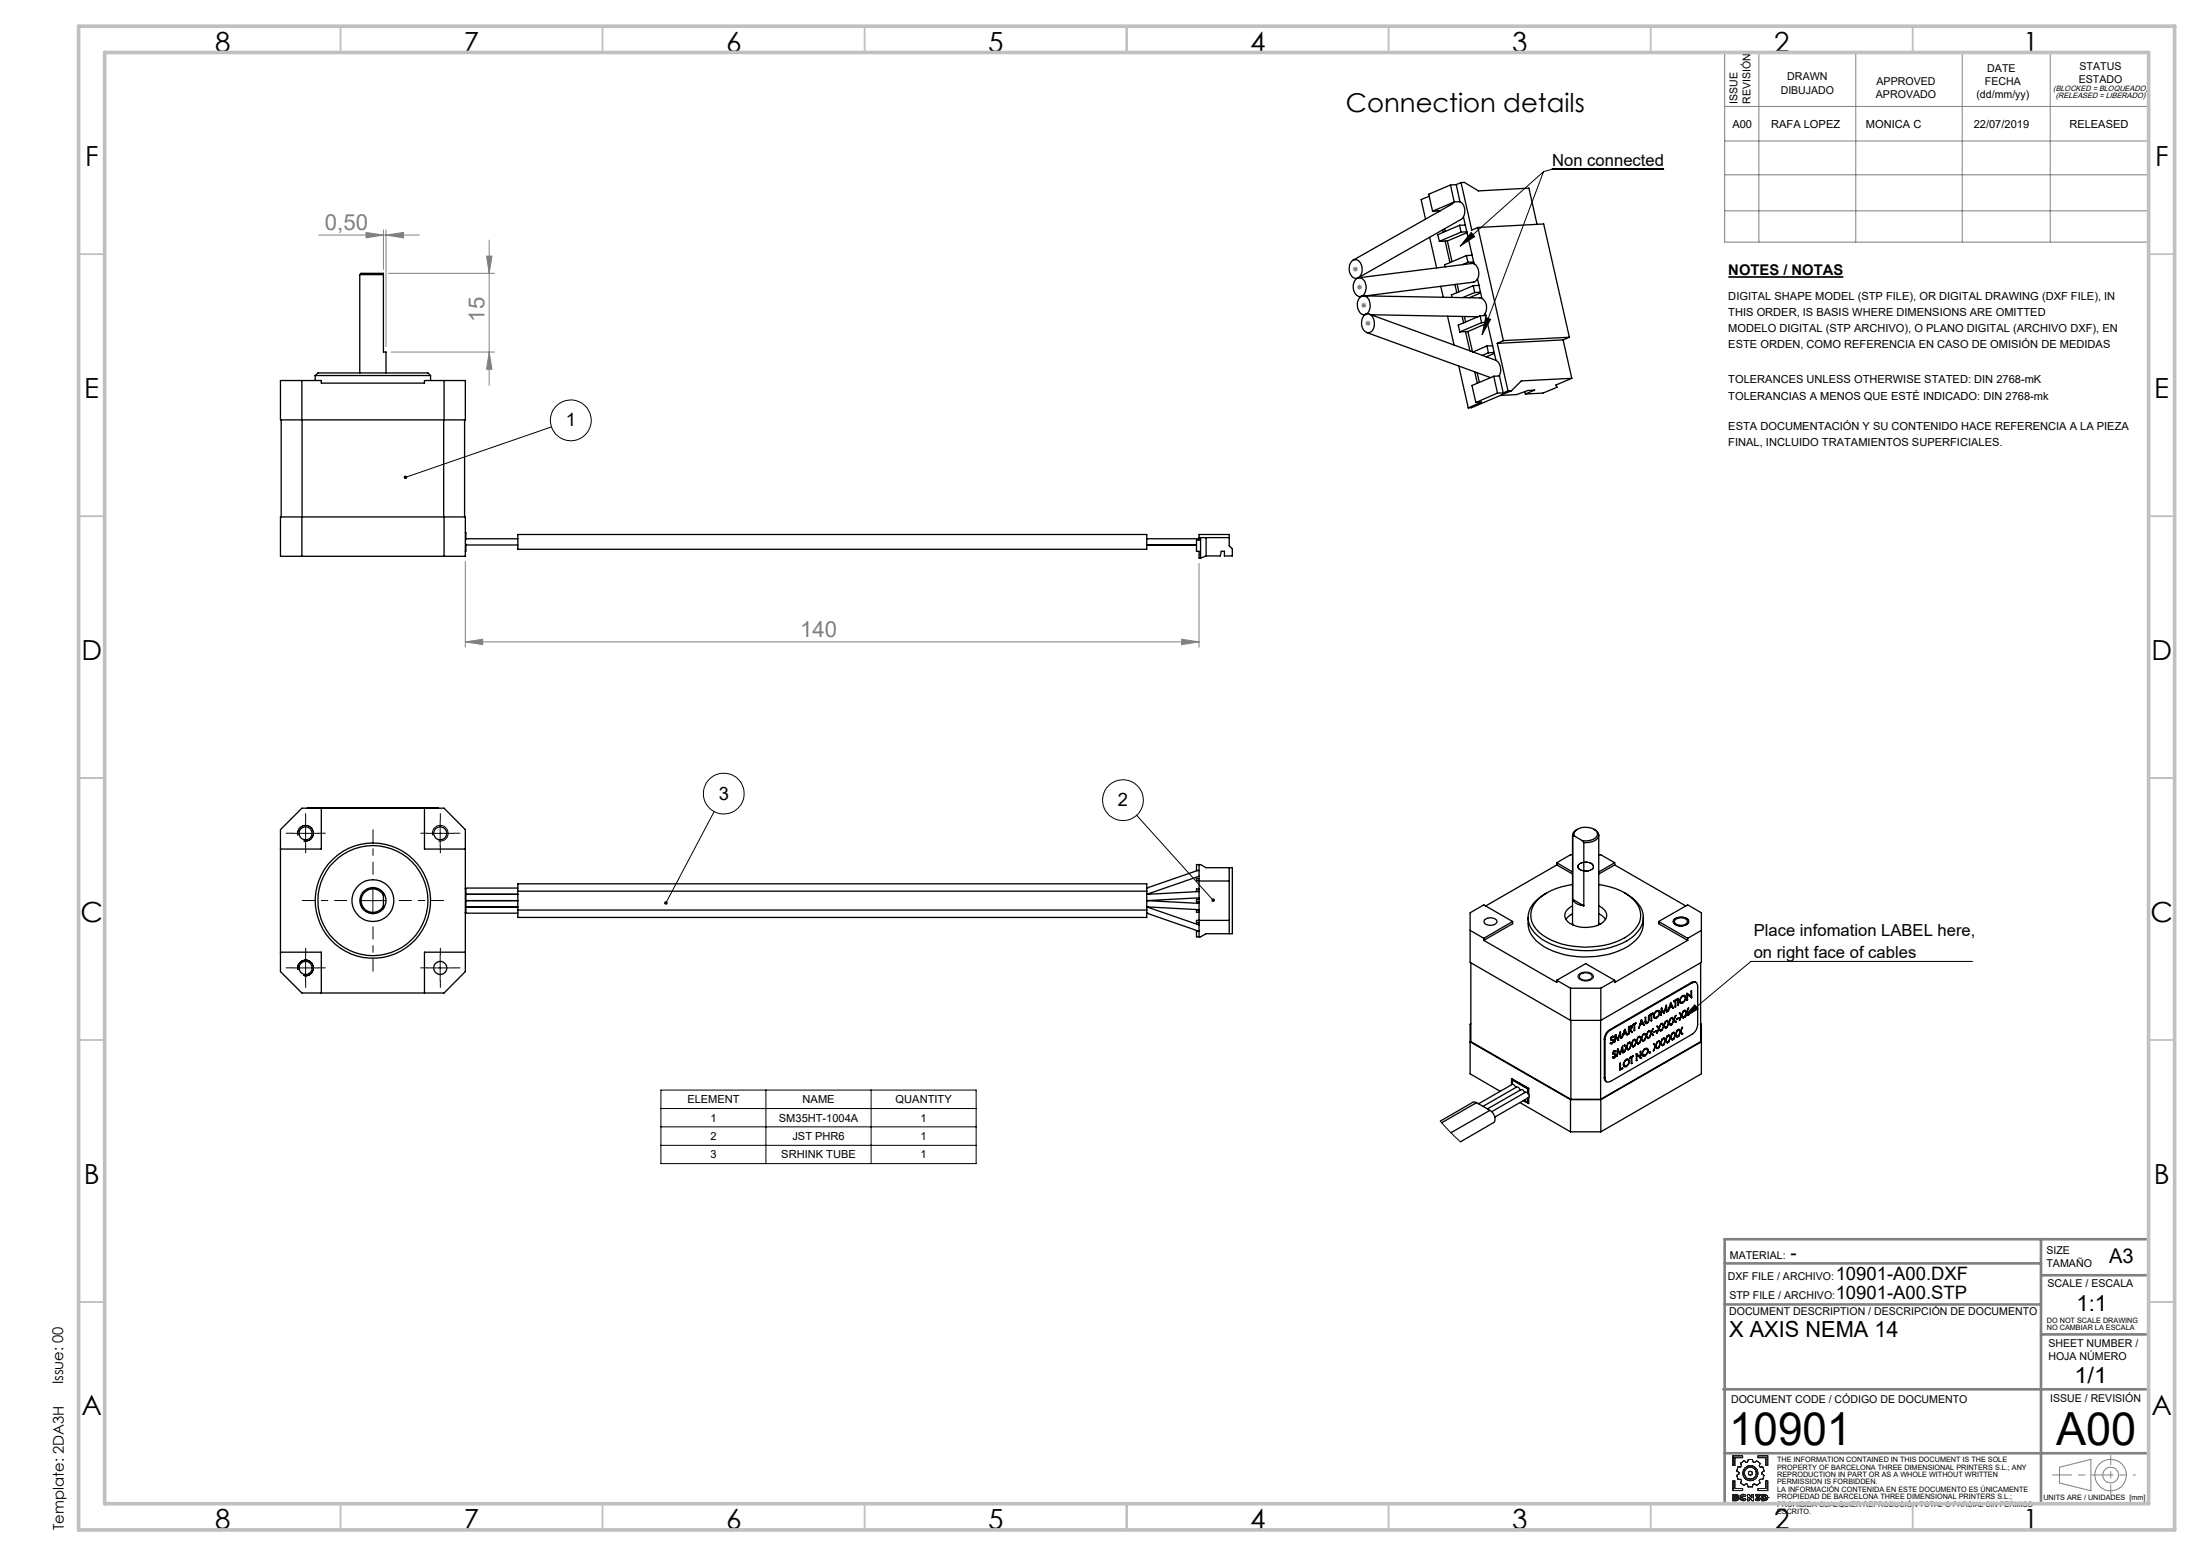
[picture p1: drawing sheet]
<svg xmlns="http://www.w3.org/2000/svg" width="420mm" height="297mm" viewBox="0 0 420 297" stroke-linecap="round" stroke-linejoin="round" font-family="sans-serif">
<path d="M329.8 52.9h22" fill="none" stroke="#000" stroke-width=".32"/>
<g fill="none" stroke="#191924" stroke-width=".19">
<path d="M330.7 277.9h1.8v.3h-1.5v1.5h-.3zM332.1 279.3l.7-.5 .4 .3 .3-.1 .1-.4h.8l.1 .4 .3 .1 .4-.3 .7 .5-.2 .5 .2 .2h.5l.2 .8-.4 .3v.2l.4 .3-.2 .8h-.5l-.2 .2 .1 .5-.6 .4-.4-.3-.3 .1-.1 .5h-.8l-.2-.5-.2-.1-.4 .3-.7-.4 .2-.5-.2-.2h-.5l-.2-.8 .4-.3v-.2l-.4-.3 .2-.8h.5l.2-.2zM335.5 277.9h1.8v1.8h-.3v-1.5h-1.5zM330.7 282.7h.3v1.4h1.5v.4h-1.8zM331 285.5l.4 .1-.4 .1zM331 286l.4 .1-.4 .1zM331.3 285.3l.3 .1 .1 .1M331.3 285.3h.2l.2 .2M331.3 285.3h-.6v1.2l.9-.1 .2-.3M331.4 285.6h.1M331.4 286.1h.1M331.7 285.5l-.2 .3 .3 .3"/>
<path d="M331.7 285.5h.1M331.8 286.1h.1M332 285.9l.2 .3 .4 .3 .6-.3M332 285.9l.1 .3 .2 .2a.69 .69 0 0 0 .9-.2M332 285.9h.1M332.4 285.9l.1 .2 .2 .1 .2-.2M332.4 285.9l.1 .2 .4-.1M332.4 285.9h.1M332.9 285.7l-.2-.2-.3 .1v.3M332.9 285.7l-.4-.1-.1 .3M332.9 286l.3 .2M333.2 285.5l-.5-.3-.5 .2-.2 .5"/>
<path d="M333.2 285.5a.67 .67 0 0 0-1.1 0l-.1 .4M333.2 285.5l-.3 .2M333.5 285.3h.3l.5 .6v-.6h.3v1.2h-.3l-.5-.7v.7h-.3zM335.1 286l.3 .2 .2-.1-.2 .1zM335.1 286l-.2 .2M335.5 284.1h1.5v-1.4h.3v1.8h-1.8zM335.6 286.1l-.4-.2v-.2l.3-.2h-.5v-.2h.8v.2l-.2 .2 .3 .4M335.6 286.1h.1M335.9 286.1l-.2 .3-.3 .1-.5-.3M335.9 286.1l-.2 .3-.4 .1-.4-.3M335.9 286.1h.1M336.2 285.3h.5l.5 .2 .2 .4-.3 .4-.9 .2z"/>
<path d="M336.6 285.5l.3 .1v.5h-.3zM337 285.9h.1M337.4 285.9h.1"/>
<circle cx="334" cy="281.2" r=".39"/>
<circle cx="334" cy="281.2" r="1.45"/>
<circle cx="334" cy="281.2" r="1.14"/>
</g>
<g fill="none" stroke="#808080" stroke-width=".19">
<path d="M329.1 10h80.9v36.2h-80.9zM335.6 10v36.2M354.1 10v36.2M374.4 10v36.2M391.2 10v36.2M329.1 20.3h80.9M329.1 26.9h80.9M329.1 33.4h80.9M60.8 44.9h19.2M69.8 44.4l3.4 .5-3.4 .5zM73.2 43.9v7.5M73.7 44.9l3.3-.5v1z"/>
<path d="M73.7 43.9v22.3M74.2 52.2h20.2M92.9 48.9h1l-.6 3.3zM93.3 45.8v27.8M258.1 51.4h1.1M258.3 51l.7 .7M258.6 50.9v1M258.9 54.8h1M259 51l-.7 .7M259.1 54.5l.7 .7M259.4 54.3v1M259.8 58.3h.9"/>
<path d="M259.8 54.5l-.7 .7M259.9 57.9l.7 .7M260.2 57.8v1M260.6 57.9l-.7 .7M329.1 40.2h80.9M74.6 67.2h19.8M93.3 67.2l.6 3.3h-1zM260.5 61.7h1M260.7 61.3l.7 .8M261.1 61.2v1M261.4 61.3l-.7 .8M88.8 107.2v16.3"/>
<path d="M228.8 107.5v16M88.8 122.5l3.3-.5v1zM88.8 122.5h140M225.5 122l3.3 .5-3.3 .5zM393 280.1l6-1.6v6l-6-1.4z"/>
<circle cx="402.7" cy="281.6" r="3"/>
<circle cx="402.8" cy="281.5" r="1.49"/>
</g>
<g fill="none" stroke="#000" stroke-width=".19">
<path d="M294.5 32.8l-15.9 14.2M294.5 32.8l-11.7 31.1M317.5 32.3h-21.3l-1.7 .5M280.7 44.4l.7 .8-2.8 1.8zM283.5 60.6l.9 .4-1.6 2.9zM105.2 81.5l-27.8 9.6M55.8 159.1h5M56.9 159.5a1.5 1.5 0 0 1 1.3-1.9 1.5 1.5 0 0 1 1.6 1.6 1.5 1.5 0 0 1-1.9 1.3M58.3 156.6v5M81.5 159.1h5M82.5 159.5a1.51 1.51 0 0 1 1.4-1.9 1.51 1.51 0 0 1 1.6 1.6 1.51 1.51 0 0 1-1.9 1.3M84 156.6v5"/>
<path d="M136.3 154.9l-9.2 17.5M216.9 155.6l14.6 16.2M68.7 171.9h5M71.2 169.4v5M301.2 165.1a2.19 2.19 0 0 1 2.7-.1l.2 .3a1.03 1.03 0 0 1-1.2 1 2.02 2.02 0 0 1-1.7-.6zM319.4 175.5a1.99 1.99 0 0 1 2.9 .3 1.55 1.55 0 0 1-2.3 .9l-.7-.5v-.3zM55.8 184.7h5M56.9 185.1a1.49 1.49 0 0 1 1.3-1.8 1.49 1.49 0 0 1 1.6 1.6 1.49 1.49 0 0 1-1.9 1.3M58.3 182.2v5.1M81.5 184.7h5M84 182.2v5.1M301.2 186.1a1.94 1.94 0 0 1 2.9 .2 1.23 1.23 0 0 1-1.7 1 1.02 1.02 0 0 1-1.2-1.2z"/>
<path d="M323.4 191.8l.6 .8-2.8 1.7zM376.4 183.5h-42.3l-12.9 10.8M126.1 208.1h60.2v14h-60.2zM126.1 211.6h60.2M126.1 215.1h60.2M126.1 218.6h60.2M146.2 208.1v14M166.2 208.1v14"/>
<circle cx="108.9" cy="80.2" r="3.9"/>
<circle cx="138.1" cy="151.5" r="3.9"/>
<circle cx="214.3" cy="152.7" r="3.9"/>
</g>
<path d="M391.7 281.5h11.1" fill="none" stroke="#808080" stroke-width=".19" stroke-dasharray="15.2 1.3 1.3 1.3" stroke-dashoffset="11.6"/>
<path d="M402.8 281.5h4.7" fill="none" stroke="#808080" stroke-width=".19" stroke-dasharray="15.2 1.3 1.3 1.3" stroke-dashoffset="14.8"/>
<path d="M402.8 277.8v7.4" fill="none" stroke="#808080" stroke-width=".19" stroke-dasharray="15.2 1.3 1.3 1.3" stroke-dashoffset="13.4"/>
<path d="M329.1 236.5h80.9v50.5h-80.9zM389.5 236.5v50.5M329.1 249h60.4M329.1 241.2h60.4M389.5 243.4h20.5M389.5 254.7h20.5M328.9 265.2h81.1M329.1 277.4h80.9" fill="none" stroke="#808080" stroke-width=".5"/>
<g fill="none" stroke="#c0c0c0" stroke-width=".35">
<path d="M65 5v5M115 5v5M165 5v5M215 5v5M265 5v5M315 5v5M365 5v5M15 48.5h5M410 48.5h5M15 98.5h5M410 98.5h5M15 148.5h5"/>
<path d="M410 148.5h5M15 198.5h5M410 198.5h5M15 248.5h5M410 248.5h5M65 287v5M115 287v5M165 287v5M215 287v5M265 287v5M315 287v5M365 287v5"/>
</g>
<path d="M15 5h400v287h-400zM20 10h390v277h-390z" fill="none" stroke="#c0c0c0" stroke-width=".7"/>
<g fill="none" stroke="#000" stroke-width=".19" stroke-dasharray="15.2 1.3 1.3 1.3">
<path d="M55.8 159h-1.2M58.3 156.5v-1.2M60.8 159h1.3M81.5 159h-1.2M84 156.5v-1.2M86.5 159h1.3M58.3 161.5v1.3M84 161.5v1.3M55.8 184.7h-1.2M58.3 182.2v-1.2M58.3 187.2v1.3M60.8 184.7h1.3"/>
<path d="M81.5 184.7h-1.2M84 182.2v-1.2M84 187.2v1.3M86.5 184.7h1.3"/>
</g>
<path d="M66.2 171.9h-8.5M71.2 166.9v-8.5M71.2 176.9v8.5M76.2 171.9h8.5" fill="none" stroke="#000" stroke-width=".19" stroke-dasharray="15.2 1.3 1.3 1.3" stroke-dashoffset="12.9"/>
<g fill="#808080">
<path d="M88.8 122.5l3.3-.5v1zM225.5 122l3.3 .5-3.3 .5zM69.8 44.4l3.4 .5-3.4 .5zM73.7 44.9l3.3-.5v1z"/>
<path d="M92.9 48.9h1l-.6 3.3zM93.3 67.2l.6 3.3h-1z"/>
</g>
<g fill="#000">
<path d="M323.4 191.8l.6 .8-2.8 1.7z"/>
<path d="M283.5 60.6l.9 .4-1.6 2.9zM280.7 44.4l.7 .8-2.8 1.8z"/>
<path d="M231.2 171.7a.34 .34 0 0 0 .1 .4 .34 .34 0 0 0 .4 0l-.2-.3 .2 .3a.35 .35 0 0 0 0-.6 .35 .35 0 0 0-.5 .2zM126.9 172.1a.33 .33 0 0 0 0 .5l.2-.2-.2 .2a.35 .35 0 0 0 .5-.3 .35 .35 0 0 0-.5-.2zM77.2 90.8l-.2 .4 .4-.1-.4 .1a.34 .34 0 0 0 .5 .2 .34 .34 0 0 0 .2-.5 .34 .34 0 0 0-.5-.1z"/>
</g>
<g fill="none" stroke="#000" stroke-width=".25">
<path d="M272.7 37.5l-1.5 .6 .8 3.7M276.8 35.3l-4.2 1.8 .8 3.2M276.8 35.3l.7 3.3M277.3 38.8l-19.1 10.9M277.5 38.6l-4.1 1.7M277.9 35.2l.7 3.3M277.9 35.2l-1.1 .1M278.6 38.5a2.19 2.19 0 0 1 .2 3.4l-19.6 11.1M278.6 38.5h.1M278.6 38.5l-1.1 .1M278.8 34.9l-.9 .3M278.8 34.9l2 9 1.2-.5"/>
<path d="M278.8 34.9l.6-.1 2.7 1.6 9.6-.5 1.6 6.9M68.7 52.4l.2-.2h4.3v15h.5v4M68.7 52.4h4.5M68.7 52.4v18.8M258 49.8a1.2 1.2 0 0 1 1.9 1 1.71 1.71 0 0 1-1.2 2.3 2.01 2.01 0 0 1-.8-3.2zM258.6 53.4a1.15 1.15 0 0 1 1.3-.3 1.15 1.15 0 0 1 .7 1.2 1.76 1.76 0 0 1-1.1 2.3 2.06 2.06 0 0 1-.9-3.2zM259.3 53l21.5-2.7a1.68 1.68 0 0 1 1.4 2.1 1.54 1.54 0 0 1-1.1 1.5l-20.5 2.6M259.5 56.8a1.09 1.09 0 0 1 1.2-.2 1.09 1.09 0 0 1 .6 1 1.84 1.84 0 0 1-.9 2.5 1.91 1.91 0 0 1-1.3-2.7zM259.8 56.6h-.2M260.2 56.5l22.2 .4a2.01 2.01 0 0 1 .7 3.3v.1M261.3 60l24.1 8.8a2.26 2.26 0 0 1 .7 3M272.8 45.3l1.3 5.8"/>
<path d="M274.5 40.2v.2M274.5 40.2h.3M274.5 40.2l-1.1 .1M274.9 54.6l.5 2.1M275.3 43.9l.1 .4M275.7 43.7l.1 .5M275.8 46l.9 4.1M275.8 46l-1.1 .1M276.2 46h-.4M276.2 46l.9 3.9M277.6 54.3l.4 1.6M278.1 54.3l.3 1.4"/>
<path d="M278.5 43l-4.1 1.8 .3 1.3M278.5 43l.3 1.3M278.8 44.3l-4.1 1.8M279.3 41.4l.6 2.8M279.6 43h-1.1M279.8 48.8l-4.1 1.7 .1 .4M279.8 48.8l.3 1.3M279.9 44.2l1 4.5M279.9 44.2l-1.1 .1M279.9 44.4l-3.7 1.6M280.1 50.1l-1 .4M280.9 48.7l.3 1.3"/>
<path d="M280.9 48.7l-1.1 .1M281.1 54.5l-4.1 1.8 .1 .5M281.1 54.5l.3 1.3M281.2 50l.1 .4M281.2 50l-1.1 .1M281.2 50.2l-.2 .1M281.4 55.8l-2.3 1M281.9 53.2l.3 1.3M282 43.4l4.9 21.6M282 43.4l12.6-.6 4.9 21.6M282.2 54.5l.3 1.3M282.2 54.5h-1.1"/>
<path d="M282.5 55.8l.3 1.2M282.5 55.8h-1.1M282.5 55.9l-2.1 .9M283.4 59.8l.1 .4M53.5 72.6h7.8v.5h19.7v-.5h7.8v7.5h-35.3zM57.6 72.6v33.6M60.1 71.7h22.1M60.1 71.7l.6-.5h21l.5 .5M60.1 71.7v.9M82.2 71.7v.9M84.7 72.6v7.5M260.3 60.2a1.11 1.11 0 0 1 1.2-.2 1.11 1.11 0 0 1 .6 1 1.78 1.78 0 0 1-1 2.5 1.78 1.78 0 0 1-1.2-2.4z"/>
<path d="M260.3 60.1h.2M260.8 63.5l23.6 8.6M261.6 60.1l20.4 .4M276.2 60.4l1.3 5.5M278.4 69.9l1.8 8M279 60.4l.3 1.2M279.4 60.4l.3 1.1M279.6 63.3h.5M279.6 63.3l-1 .1M279.6 63.3l.9 3.7M280.1 63.3l.9 3.9M281.4 71l.5 2.2"/>
<path d="M281.6 76.8h1.1l-2.5 1.1M281.9 71.2l.4 1.8M282.4 60.3l.3 1.3M282.4 60.3l-4.1 1.8 .3 1.3M282.7 61.6l-4.1 1.8M283.5 60.2l.3 1.3M283.5 60.2l-1.1 .1M283.7 66l.3 1.3M283.7 66l-2.6 1.2M283.8 61.5l1 4.5M283.8 61.5l-1.1 .1M283.8 61.7l-3.7 1.6"/>
<path d="M284 67.3l-1.1 .5M284.8 66l.3 1.3M284.8 66h-1.1M285 71.8l.8 3.2M285 71.8l-4.1 1.8 .7 3.2M285.1 67.3l.4 1.5M285.1 67.3h-1.1M285.2 67.4l-1.6 .7M285.7 65.5l2.1 9.1M285.8 75l-4.2 1.8M286.1 71.7v.1M286.1 71.8l.7 3.2"/>
<path d="M286.1 71.8h-1.1M286.8 75h-1M286.9 65l-1.2 .5M287.8 74.6l-1 .4M288.4 74.6h-.6M288.4 74.6l-7.6 3.2-.6 .1M291 74.8l.1 .4M291.1 75.2l1.7-.7h-1.3l-2.1 .8-3.1 .2M297 73.5l.1 .4M297.1 73.9l-2.7 1.1-3.3 .2M298.3 64.9l-12.6 .6M298.3 64.9l1.6 7.3"/>
<path d="M299.5 64.4l-12.6 .6M299.5 64.4l-1.2 .5M299.9 72.2l-9.6 .5-1.9 1.9M299.9 72.2l-3 1.3 .2 .4M53.5 98.7h35.3v7.5h-35.3zM53.7 80.1v18.6M84.7 80.1v18.6M84.7 98.7v7.5M88.7 80.1v18.6M88.8 101.7h.1v1.3M88.9 103.8v1.4h-.1M88.9 104h9.9"/>
<path d="M88.9 102.8h9.9M98.8 102h120v2.8h-120zM218.8 104h9.5M218.8 102.8h10M228.8 102.6h5.8M229.1 102.6v3.9M230.2 106.1h2.7l.1-.9h.6v.9h1.6v-1.3l-.6-.6v-2.2h-5.8v1.1h-.5v2.1h.5v1.3h.3M230.2 102.6v3.5M230.2 106.1l-1.1 .4M53.5 158.4l4.1-4.1h27.1l4.1 4.1v27.1l-4.1 4h-27.1l-4.1-4zM60.1 154.2l-1.4 .1M60.1 154.2h22.1"/>
<path d="M60.1 154.2v.1M61.3 154.3v7.8h-7.8M81 154.3v7.8h7.8M82.2 154.2l1.4 .1M82.2 154.2v.1M300.1 159.4v17.2M300.1 159.6v12.1M300.1 159.6h.4M300.5 159.6a1.02 1.02 0 0 1 .8-1.5 3.3 3.3 0 0 1 3.4 .6 1.16 1.16 0 0 1-1.1 1.7h-1.7M300.5 159.6l1.4 .8M301 158.3l-.2 .1a1.09 1.09 0 0 0-.7 1.2M304.2 158.3a1.18 1.18 0 0 1 .9 1.2 1.18 1.18 0 0 1-1.1 1.1l-1.8 .2"/>
<path d="M305.1 159.4l-.1 17.2M73.2 170.9a2.25 2.25 0 0 0-3.5-.7 2.25 2.25 0 0 0 0 3.5 2.25 2.25 0 0 0 3.5-.8M73.2 170.4a2.5 2.5 0 0 0-3.7-.3 2.5 2.5 0 0 0 0 3.7 2.5 2.5 0 0 0 3.7-.4M73.2 170.4a2.52 2.52 0 0 1 0 3M73.2 170.4v3M88.8 174.3h10M88.8 169.5h10M88.8 169.6h.1v4.6h-.1M88.9 173.1h9.9M88.9 171.9h9.9M88.9 170.7h9.9M98.8 170.1v-1.4h120v1.4"/>
<path d="M98.8 173.7v1.4h120v-1.4M98.8 170.1h120M98.8 173.7h120M98.8 170.1v3.6M218.8 174.3h.1M218.8 173.1h.1M218.8 169.5h.1M218.8 173.1l10 .5M218.8 173.1l10 3.5M218.8 174.3l9.8 3.4M218.8 170.1v3.6M228.5 166.2l-9.7 3.3"/>
<path d="M228.8 171.4l-10 .5 10 .5M228.8 167.2l-10 3.5 10-.5M228.8 165v13.8M228.8 168.2h5.8M228.8 166.2h-.5v-1.2h.8l1.1 .6h5v12.6h-5l-1.1 .6h-.8v-1.1h.5M228.8 169.7h-.5v.4h.5M228.8 167.7h-.5v.4h.5M228.8 171.7h-.5v.5h.5M228.8 173.7h-.5v.4h.5M234.6 165.6v12.6M234.6 175.7h-6.3v.4h.5M280.5 177.6l2.6 1.5"/>
<path d="M283.1 179.5l14 8v-.4M283.1 179.1v.4M283.3 175.6a1.6 1.6 0 0 1 2.4 .3 1.47 1.47 0 0 1-2.5 .2zM288.6 175.9v.4l-5.5 3.2M288.6 175.9l-5.5-3.2-2.6 1.5v9.5l19.2 11.1M288.6 175.9l-5.5 3.2M291.6 175.1a5.3 5.3 0 0 0 3 5.6 17 17 0 0 0 16.2-.2 5.3 5.3 0 0 0 2.8-5.4M295.2 170.4a6.4 6.4 0 0 0-3.6 4.3 5.4 5.4 0 0 0 3.4 5 17.1 17.1 0 0 0 16.2-.6 4.9 4.9 0 0 0 2.3-4.6 6.5 6.5 0 0 0-3.5-4.1M297.1 165.1l-13.6 7.8M297.1 165.1l3 1.7M297.1 164.7v.4M297.1 164.7l3 1.7"/>
<path d="M300.1 168.8a11.1 11.1 0 0 0-7 3.3 4 4 0 0 0 .6 5.8 15.1 15.1 0 0 0 12.4 2.5 9.2 9.2 0 0 0 6.7-4.3 4.3 4.3 0 0 0-2-5.1 12.3 12.3 0 0 0-5.7-2.2M300.1 172.9a1.9 1.9 0 0 0-1.3 2.6 5.1 5.1 0 0 0 5.4 1.3 2.8 2.8 0 0 0 2.4-2 2.26 2.26 0 0 0-1.5-1.9M300.1 174.4l-1.3 1.1M300.1 163.2h-.4l-2.6 1.5M300.1 171.7a2.29 2.29 0 0 0 2.1 1.2M300.1 171.7l2.1 1.2M301.9 160.4l.3 .4M302.2 160.8v12.1M305.1 174.4l.6 .4 .7 .7M305.1 163.2h.4l2.6 1.5M308.1 165.1l-3 1.7M308.1 165.1l13.6 7.8"/>
<path d="M308.1 164.7v.4M308.1 164.7l-3 1.7M316.5 175.9l5.6-3.2 2.6 1.5v9.5l-19.2 11.1h-5.8M316.5 175.9v.4l5.6 3.2M316.5 175.9l5.6 3.2M319.7 175.6a1.56 1.56 0 0 1 2.3 .3 1.45 1.45 0 0 1-2.5 .2zM322.1 179.5l-14 8v-.4M322.1 179.1v.4M324.7 177.6l-2.6 1.5M53.5 181.7h7.8v7.8M88.8 181.7h-7.8v7.8M280.5 198.9l19.2 11"/>
<path d="M280.7 195.4l-.2 .1v9.5l5.8 3.3M280.7 183.8v15l19.1 11M297.1 187.1l2.6 1.5M297.1 187.1l5.5-3.2 5.5 3.2M299.7 188.6h5.8M299.7 188.6v6.2M299.8 194.8v15M301.5 186.1a1.56 1.56 0 0 1 2.3 .3 1.41 1.41 0 0 1-2 .5 .53 .53 0 0 1-.3-.8zM305.5 188.6l-.1 21.2M306.1 198.4v7.3M306.1 198.4h.2M306.3 198.4v7.4"/>
<path d="M307.2 196.5a2.11 2.11 0 0 0-1.1 1.9M307.2 196.5l.1 .1M307.3 198.3l.1 .2M307.3 196.6a2.11 2.11 0 0 0-1 1.8M307.3 198.3l.2 .1M307.3 199l.1 .1M307.3 198.3h.1M307.3 198.2l.1 .1M307.4 198.5h.2M307.4 198.4l.2 .1M307.4 198.3l.5 .4M307.4 199.1l-.1 .1"/>
<path d="M307.4 197.9l.2 .1M307.4 199.1l.2 .1M307.6 197.9l.2 .1M307.6 198l-.2 .3M307.6 198.5a.29 .29 0 0 1 .2 .4 .29 .29 0 0 1-.3 .2l-.2-.1v.1l.3 .1M307.6 198.5l.2 .1M307.7 198.4l.1 .2M307.8 198.6l.1 .1M307.9 198.7l-.3 .5M307.9 197.9l-.3 .1M307.9 197.9l-.1-.1-.3 .1-.2 .4M307.9 197.9l-.1-.1-.1 .1"/>
<path d="M308.1 187.1l-2.6 1.5M308.1 198.8h.1M308.2 197.6l.5 .7M308.2 197.8h.1M308.3 197.5h.1M308.3 197.5l.4 .8M308.3 197.5l-.2 1.4 .1-.1M308.3 197.8l-.1 1M308.3 197.8l.4 .7M308.6 198.3v.1M308.7 198.5h.1M309.1 197.3v.1"/>
<path d="M309.1 197.2v.1M309.1 197.4l-.4 1.1M309.1 197.4l.1 .8h.2M309.2 198.1l.2 .1M309.4 198.2l-.2-1.2-.5 1.3M309.5 200l.1 .1M309.5 198h.1M309.7 197.5h.1M309.8 197.5l-.2 .5M310 196.7h.1M310 199.5l.3 .3M310 196.6l.4 .8"/>
<path d="M310 196.5h.1M310 196.5l-.5 1.6 .1-.1M310 196.5l.6 1M310 196.7l.2 .4-.5 .3M310 196.7l-.3 .6M310.2 197.2h.1M310.3 197.2l-.5 .3M310.3 197.2l.1 .4 .2-.1M310.3 199.8h.1M310.3 199.8l.3 .4M310.3 199.8l.1 .1M310.3 200h.1"/>
<path d="M310.3 199.8l-.2-.3h-.2l.4 .5-.4 .8h.1M310.3 199.8l.5-.8-.4 .9M310.4 199.9l.4 .4M310.4 197.4h.1M310.4 197.4l.2 .1M310.8 196.1v1.3l.1-.1M310.8 196.6l.1 .1M310.8 196.5l.1 .1M310.8 196.1h.1M310.8 197.2l.1 .1M310.9 196.1v.5M310.9 196.7v.6"/>
<path d="M310.9 196.7l.5 .3h.1M310.9 196.7h.1M310.9 198.9l.4 .3M310.9 196h.2M311 196.6l.5 .4M311 196.6l-.1-.1 .4 .3M311.1 196l.2-.1v.3l-.4 .4M311.1 196l-.2 .1M311.1 195.9h.1M311.2 195.9l.1 .1M311.2 199.4l-.3 .9 .1-.1M311.2 199.2h.1"/>
<path d="M311.2 199.2l.4 .5M311.2 199.2l.2 .2M311.2 199.4l.1 .1M311.3 195.8l.2 .2M311.3 199.5l-.3 .7M311.3 199.5l.3 .3h.1M311.3 199.2l.4-.7-.3 .9M311.3 199.2l-.3-.3-.1 .1 .3 .4M311.3 196.8l-.1 .1M311.3 196.8l.2 .2M311.4 199.4l.3 .4M311.5 196l-.1 .3-.4 .3"/>
<path d="M311.5 196l-.3-.2-.4 .3M311.6 199.7h-.1M311.6 199.7l.1 .1M311.8 196.6l.1 .1M311.9 199.6v.1M311.9 198.4l.3 .3M311.9 195.5h-.1v1.2h.1M311.9 195.5v1.2M312 195.3l.2 .1M312.1 198.7l.2 .1M312.1 198.7l.4 .4M312.2 195.4l-.3 .1"/>
<path d="M312.2 195.4v-.1l-.6 .3v.1l.2-.1-.1-.1M312.2 198.7h-.1M312.2 198.9h.1M312.2 198.9l.4 .4 .1-.1M312.2 198.7l-.3-.3h-.1l.4 .5-.4 .8h.1M312.2 198.7l.4-.8-.3 .9M312.2 198.9l-.3 .8M312.3 198.8l.4 .4M312.5 199.1v.1M312.5 199.1l.2 .1M312.7 196.1l.1 .1M312.8 199.1h.1"/>
<path d="M312.8 197.8l.4 .4M312.9 195.6v.1M312.9 195.7l-.1 .5M312.9 195.5h.1M313 195.5h-.1M313.1 198.2l.4 .4M313.1 198.2h.1M313.1 198.3l-.3 .9 .1-.1M313.1 198.3l.1 .1M313.1 198.1v.1M313.2 194.8v.1M313.2 198.4l-.3 .7"/>
<path d="M313.2 198.4l.3 .4 .1-.1M313.2 198.2l.4-.8-.4 .8M313.2 198.2l-.3-.4-.1 .1 .3 .4M313.2 194.7l.4 .8M313.2 198.2l.4 .5M313.2 194.7l-.5 1.5h.1M313.2 194.6l.6 1M313.2 194.6v.1M313.2 194.9l-.2 .6M313.2 194.9l.2 .4-.4 .2M313.4 195.3l.1 .1M313.5 198.6h-.1"/>
<path d="M313.5 195.4l-.6 .3M313.5 195.4l.2 .3 .1-.1M313.5 198.6l.1 .1M313.6 195.5v.1M313.6 195.5l.2 .1M313.8 198.5v.1M313.8 197.3l.3 .3M313.9 195l.1 .1M313.9 194.9h.1M314 195.2h.1M314 195.3h.3M314 194.9v-.7h-.1v.9l.2 .3 .2-.1"/>
<path d="M314 194.9v.2M314 197.6l.4 .4M314 197.6l.2 .1M314.1 197.8l-.4 .8h.1M314.1 197.6h-.1M314.1 197.8h.1M314.1 197.6l.4-.8-.3 .9M314.1 197.8l-.3 .8M314.1 197.8l.3 .4h.2M314.1 197.6l-.3-.3h-.1l.4 .5M314.2 197.7l.4 .5M314.4 198v.1"/>
<path d="M314.4 198l.2 .2M314.6 194.5l.1 .1M314.7 194.6l-.1 .4-.3 .3M314.7 194.6v-.8h-.1v.8a.42 .42 0 0 1-.5 .6l-.1-.1M314.7 198h.1M314.7 196.7l.4 .4M315 197.1l.4 .4M315 197.1h.1M315 197.2l-.3 .9 .1-.1M315 197v.1M315 197.2l.1 .1M315.1 194.8h.1"/>
<path d="M315.1 197.1l.4-.8-.4 .8M315.1 197.3l-.3 .7M315.1 197.3l.3 .4 .1-.1M315.1 197.1l-.3-.4-.1 .1 .3 .4M315.1 197.1l.4 .5M315.2 193.6h-.2l.1 1.3 .1-.1M315.2 193.6v1.2M315.3 193.4l.1 .1M315.4 197.5l-.1 .1M315.4 197.5l.1 .1M315.4 193.5l-.2 .1M315.4 193.5v-.1l-.6 .3v.1l.3-.1-.1-.1"/>
<path d="M315.6 194.2l.5 .1M315.6 193.8v.1M315.6 199.2l.3 .4M315.6 194.1l.2 .1M315.6 197l.5-.3v.1l-.5 .3zM315.8 199.5v.1M315.8 199.6l.4 .4M315.8 199.6h.2M315.8 199.7l.1 .1M315.9 199.8l.3 .4 .1-.1M315.9 199.6l-.3-.4-.1 .1 .4 .4-.4 .9 .1-.1M315.9 199.8l-.3 .7"/>
<path d="M315.9 199.6l.4-.8-.3 .8M315.9 196.8h.2M316 199.6l.3 .5M316 193l.1 .1M316.1 192.9l-.4 .4a.63 .63 0 0 0 .2 1.1l.2-.1M316.1 192.9h.5l.1 .4M316.1 193.1l.3-.1a.8 .8 0 0 1-.6 1.2l-.2-.3M316.1 193.1l-.4 .4-.1 .4M316.2 192.9l.1 .1M316.2 197.1v.1M316.2 195.9l.4 .4M316.3 192.9l.4 .4"/>
<path d="M316.5 196.4h.1M316.5 196.2l.3 .5M316.5 199.9v.1M316.5 198.7l.4 .4M316.5 196.4l-.3 .8M316.5 196.4l.4 .4 .1-.1M316.6 196.3l.4-.8-.5 .7-.2-.3h-.1l.3 .5-.4 .8h.1M316.6 196.3l.4 .4M316.7 193.3l-.2 .6-.4 .4M316.8 199h.1M316.8 199l.3 .5M316.8 199.2h.1"/>
<path d="M316.8 196.7h.1M316.8 196.7h.2M316.9 199.2l-.4 .8M316.9 199.2l.3 .4 .1-.1M316.9 193.7l.1 .1M316.9 199.1l.4-.8-.4 .7-.3-.4-.1 .1 .3 .4-.4 .9h.1M316.9 199.1l.4 .4M317 192.5l.5 .7M317 192.7l.1 .1M317 192.4h.1M317 192.4l.5 .8M317 192.4v1.4"/>
<path d="M317.1 192.8l-.1 1M317.1 196.6h.1M317.1 195.3l.4 .4M317.1 199.5h.1M317.1 199.5h.2M317.4 195.6h.1M317.4 193.2v.1M317.4 195.6l.4 .5M317.4 195.6l.2 .2M317.4 195.9h.1M317.4 199.4h.1M317.5 198.2l.3 .3"/>
<path d="M317.5 195.7l-.3-.4-.1 .1 .3 .4-.3 .9 .1-.1M317.5 195.9l-.3 .7M317.5 195.9l.4 .3M317.5 195.7l.4-.8-.3 .9M317.6 195.8l.3 .4M317.7 198.4v.1M317.7 198.5l.4 .4M317.7 198.5h.2M317.7 198.6l.1 .1M317.8 196.1h-.1M317.8 196.1l.1 .1M317.8 198.7l.3 .4 .1-.1"/>
<path d="M317.8 198.5l.4-.8-.3 .8M317.8 198.5l-.3-.4-.1 .1 .3 .4-.3 .9 .1-.1M317.8 198.7l-.3 .7M317.9 192.2v.1M317.9 198.5l.3 .5M317.9 192.3l-.4 1.2-.4-.7M317.9 192.3l.1 .8h.1M318 193l.1 .1M318.1 196v.1M318.1 198.9l.1 .1M318.1 194.8l.4 .3M318.1 198.9l-.1 .1"/>
<path d="M318.1 193.1l-.1-1.2-.5 1.3M318.3 192.9l.1 .1M318.4 195.3h.1M318.4 195.1h.1M318.4 195.1l.3 .5M318.4 195.1l.1 .1M318.4 198.8l.1 .1M318.4 197.6l.4 .3M318.5 195.1l.4-.8-.4 .9M318.5 195.1l-.3-.3h-.2l.4 .5-.4 .8h.1M318.5 195.3l-.4 .8M318.5 195.3l.3 .4 .1-.1"/>
<path d="M318.5 192.4h.1M318.5 195.2l.4 .4M318.6 192.4l-.2 .6M318.6 192.2v.1M318.6 192.3h-.1M318.7 197.9h.1M318.7 197.9l.4 .5M318.7 197.9l.1 .1M318.7 198.1h.1M318.7 191.6l.1 .1M318.7 195.6h.1M318.7 195.6h.2"/>
<path d="M318.8 197.9l-.3-.3h-.2l.4 .4-.4 .9h.2M318.8 198.1l-.3 .8M318.8 198.1l.3 .4 .1-.1M318.8 197.9l.4-.7-.4 .8M318.8 191.5l.4 .8M318.8 191.7l-.2 .6M318.8 191.7l.2 .3-.4 .3M318.8 198l.4 .4M318.9 192.1l.2 .1M319 195.5h.1M319.1 198.4h.1M319.1 194.2l.4 .5"/>
<path d="M319.1 198.4h-.1M319.1 192.2l-.5 .2M319.1 192.2l.1 .3 .1-.1M319.2 192.3h.1M319.2 192.3l.1 .1M319.3 194.6h.1M319.3 194.7l-.3 .9 .1-.1M319.3 192.4l-.5-1-.5 1.6h.1M319.3 194.6l.4 .4M319.3 194.7l.1 .1M319.3 198.3h.1M319.4 197.1l.4 .3"/>
<path d="M319.4 194.8l-.3 .7M319.4 194.8l.3 .4 .1-.1M319.5 194.7l.3-.9-.4 .8-.3-.4-.1 .1 .3 .4M319.5 194.7l.3 .4M319.5 191l.2 .1M319.6 191h.1M319.7 191.1v1.1h.1M319.7 197.3v.1M319.7 192.1l.1 .1M319.7 190.9l.1 .1M319.7 197.4l.3 .4M319.7 197.6h.1"/>
<path d="M319.7 195h-.1M319.7 195l.1 .1M319.7 197.6l.3 .4 .1-.1M319.7 197.6l-.3 .7M319.8 191v1.2M319.8 197.4l.3-.8-.4 .8-.3-.4-.1 .1 .4 .4-.4 .9 .1-.1M319.8 197.4l.3 .5M319.9 190.8h.1M319.9 194.5l.5-.3v.2l-.5 .2zM320 190.8l-.2 .2M320 190.8v-.1l-.6 .4v.1l.3-.1M320 197.8l.1 .1"/>
<path d="M320 197.8h-.1M320.2 190.6h.1v1.3h-.1zM320.2 191.8l.1 .1M320.3 194.3l.1 .1M320.3 197.7l.1 .1M320.3 196.5l.4 .3M320.5 194.6l.1 .1M320.5 191.4h.6M320.5 191h.1M320.5 193.4l.4 .3M320.6 191.2l.2 .1M320.6 196.8h.1"/>
<path d="M320.6 196.8l.4 .5M320.6 196.8l.1 .1M320.6 197h.1M320.7 196.8l-.3-.3h-.1l.3 .5-.3 .8h.1M320.7 197l-.3 .8M320.7 197l.3 .4 .1-.1M320.7 196.8l.4-.7-.4 .8M320.7 196.9l.4 .4M320.8 193.7h.1M320.8 193.7l.4 .5M320.8 193.7l.1 .1M320.8 193.9l-.3 .8h.1"/>
<path d="M320.8 193.9l.1 .1M320.9 194l.3 .3 .1-.1M320.9 193.7l.4-.7-.4 .8M320.9 194l-.3 .7M320.9 193.7l-.3-.3h-.1l.3 .5M320.9 193.8l.4 .4M321 190.1l.1 .1M321 197.3h-.1M321 197.3h.1M321.1 190.2l-.4 .4-.1 .4M321.1 190.2l.3-.1a.69 .69 0 0 1 0 .9 .69 .69 0 0 1-.7 .2l-.1-.2M321.1 190l.4 .2"/>
<path d="M321.2 194.2h-.1M321.2 194.2h.1M321.5 194.1h.1M321.5 192.9l.3 .3M321.5 190.1l.2 .3M321.7 190.4l-.1-.4a.96 .96 0 0 0-1 1.4h.5M321.7 190.4a1.18 1.18 0 0 1-.6 1M321.7 193.2l.4 .4M321.7 193.2h.2M321.7 193.4h.1M321.8 193.1l-.1 .1M321.8 193.2l-.3-.4-.1 .1 .4 .4-.4 .9 .1-.1"/>
<path d="M321.8 193.4l-.3 .7M321.8 193.4l.3 .4 .2-.1M321.8 193.2l.4-.8-.3 .8M321.9 193.2l.4 .5M321.9 189.6l.8 .6M321.9 189.6v1.3l.1-.1M321.9 190.8h.1M321.9 189.8h.1M322 189.8v1M322 189.8l.8 .6M322.1 193.6v.1M322.1 193.6l.2 .1"/>
<path d="M322.7 190.3h.1M322.7 190.2v.1M322.7 190.3l.1 .1M322.7 190.2v-1l.1-.1v1.3M322.8 187.5l.3-.1 .5 .1M322.8 187.5l-15.6 9M322.8 190.4h.1M322.8 187.5l.1 .1M322.9 187.6a.65 .65 0 0 1 .8-.1 .65 .65 0 0 1 .3 .7v7.4a2.33 2.33 0 0 1-1.1 1.8l-15.6 9a.64 .64 0 0 1-.7 .1 .64 .64 0 0 1-.3-.7M322.9 187.6l-15.6 9M324.5 195.4l.2 .1v9.5l-19.2 11M324.5 183.8v15l-19.1 11"/>
<path d="M324.7 198.9l-19.2 11M281.8 210.5l-.7-.1-6.3 3.6M281.8 210.5l-6.7 3.8M281.8 210.5l2.5 1.4M284.3 211.9a1.6 1.6 0 0 1 .7 2.4l-6.3 3.6M284.3 211.9l-7.4 4.3M288.4 205.9l3.3 1.8M288.4 205.9l3.2 1.9M288.4 205.9v1.1M288.5 207l-6.3 3.7M288.5 207v-.9l3 1.8v.8M288.6 206.2v.8l.4 .1 .2 .5"/>
<path d="M290.1 210.5l9.6 5.5M290.1 208.1l-.3-.5-.4-.1-6.4 3.7M290.7 210.1l.9 .5M290.9 210l.6 .4M290.9 208.6l-.2-.5-.5-.1-6.4 3.7M291.5 208.6l-.4-.1-6.4 3.7M291.5 209.6v.9l-.7-.5M291.6 207.8v1.1M291.6 210.6v-1.1l-6.3 3.7M291.7 207.7l.1 1.5-.2 1.4M291.7 207.7l-.1 .1M299.7 209.9v6.1"/>
<path d="M299.7 209.9h5.8M299.7 216h5.8M299.8 209.8h5.6M305.5 209.9v6.1M306.1 205.7l.1 .4 .4 .4M306.1 205.7l.2 .1M307.8 201l.2 .3M307.8 201l.1 .1M307.8 201.8h.1M307.8 200.9l.1 .1M307.8 201.2l.2 .1M307.9 201l.5 .4"/>
<path d="M307.9 201.2l.1 .1M307.9 200.6l.1 .1M307.9 201.9h-.2M307.9 201.9h.1M308 200.7l-.1 .3M308 201.3a.27 .27 0 0 1 .2 .3 .27 .27 0 0 1-.4 .2l-.1 .1 .1 .1 .2-.1M308 201.2l.2 .1M308 200.6h.3M308 200.6l-.2 .4M308 200.6l.2 .1M308.2 201.2l.2 .2M308.3 200.6v.2l-.3-.1"/>
<path d="M308.3 200.6l-.2 .1M308.4 201.4l-.4 .5M308.5 201.5l.1 .1M308.6 200.3l.5 .7M308.6 200.5l.1 .1M308.7 200.2h.1M308.7 200.2l.4 .8M308.7 200.2l-.1 1.4M308.7 200.6l-.1 1M308.7 200.6l.5 .7M309.1 201l-.1 .1M309.1 201.2l.1 .1"/>
<path d="M309.1 204l.1 .1M309.2 204.1h-.1M309.5 203.9l.1 .1M309.6 200.1l-.4 1.2M309.6 200.1l.1 .9 .1-.1M309.6 204l-.5 .3v-1.3l.1-.1v1.2M309.6 204v-.2l-.4 .3M309.7 200.8l.1 .1M309.8 200.9l-.2-1.2-.5 1.3M309.8 203.1v.1M309.8 203.5l.5 .1M309.8 203.4l.2 .1"/>
<path d="M310 200.7v.1M310.2 202.3h.1M310.3 202.3l-.5 .9M310.3 202.3h.4a.8 .8 0 0 1-.6 1.2l-.3-.3M310.3 200l.4 .4 .1-.1M310.3 200l-.3 .8M310.4 202.2l.3 .1M310.6 200.2v.1M310.6 200.2l.2 .1M310.8 202.3l.1 .3M310.9 200.2h.1M310.9 202.6l-.1-.4a.97 .97 0 0 0-.9 1.4h.4"/>
<path d="M310.9 202.6l-.2 .6-.4 .4M311.3 201.8v1.2l.1-.1M311.3 201.7l.1 .1M311.3 202.9h.1M311.4 201.8v1.1M311.5 201.6h.1M311.6 201.6l-.2 .2M311.6 201.6v-.1l-.6 .4v.1l.3-.1-.1-.1M312.2 201.2h.1M312.2 201.2l.8 .6M312.2 201.2v1.3l.1-.1M312.2 202.3l.1 .1"/>
<path d="M312.2 201.3l.1 .1M312.3 201.4v1M312.3 201.4l.8 .6M312.9 201.9h.1M312.9 201.9l.2 .1M312.9 201.7v.2M313 201.8v-1.1h.1v1.3M313.1 202h.1M313.3 201.1h.1M313.4 201.5h.5M313.4 201.3l.2 .1M313.8 200.2l.1 .1"/>
<path d="M313.9 200.3l.3-.1a.77 .77 0 0 1-.6 1.2l-.2-.3M313.9 200.3l-.4 .4-.1 .4M313.9 200.2h.2M314.1 200.2l.2 .1M314.3 200.2l.2 .3M314.5 200.5l-.1-.4a.98 .98 0 0 0-.9 1.4h.4M314.5 200.5v.3l-.6 .7M314.7 200.9l.1 .1M314.8 200.8h.1M314.8 200.8l-.1 .1M314.9 200.8l-.1 .2M315.5 200.5h.1"/>
<path d="M316.2 200l-.1 .1M316.2 200l.1 .1"/>
<circle cx="58.3" cy="159.1" r="1.24"/>
<circle cx="84" cy="159.1" r="1.25"/>
<circle cx="71.2" cy="171.9" r="11"/>
<circle cx="71.2" cy="171.9" r="10.5"/>
<circle cx="71.2" cy="171.9" r="4"/>
<circle cx="58.3" cy="184.8" r="1.25"/>
<circle cx="84" cy="184.8" r="1.26"/>
</g>
<path d="M274.8 214l1.7 1.8 2.2 2.1" fill="none" stroke="#000" stroke-width=".19"/>
<g font-size="8.7">
<text x="330" y="275.9">10901</text>
<text x="392.3" y="275.9">A00</text>
</g>
<g font-size="5.3">
<text x="41" y="9.9">8</text>
<text x="88.5" y="9.9">7</text>
<text x="138.5" y="9.9">6</text>
<text x="188.5" y="9.9">5</text>
<text x="238.5" y="9.9">4</text>
<text x="288.5" y="9.9">3</text>
<text x="338.5" y="9.9">2</text>
<text x="386" y="9.9">1</text>
<text x="16.2" y="31.7">F</text>
<text x="411.2" y="31.7">F</text>
<text x="16.1" y="75.9">E</text>
<text x="411.1" y="75.9">E</text>
<text x="15.5" y="125.9">D</text>
<text x="410.5" y="125.9">D</text>
<text x="15.4" y="175.9">C</text>
<text x="410.4" y="175.9">C</text>
<text x="16" y="225.9">B</text>
<text x="411" y="225.9">B</text>
<text x="15.5" y="270.2">A</text>
<text x="410.5" y="270.2">A</text>
<text x="41" y="291.9">8</text>
<text x="88.5" y="291.9">7</text>
<text x="138.5" y="291.9">6</text>
<text x="188.5" y="291.9">5</text>
<text x="238.5" y="291.9">4</text>
<text x="288.5" y="291.9">3</text>
<text x="338.5" y="291.9">2</text>
<text x="386" y="291.9">1</text>
</g>
<text font-size="4.9" x="256.8" y="21.3">Connection details</text>
<g font-size="4.2" fill="#808080">
<text x="62" y="43.9">0,50</text>
<text x="92.4" y="61.4" transform="rotate(-90 92.4 61.4)">15</text>
<text x="152.7" y="121.6">140</text>
</g>
<g font-size="4.2">
<text x="396.2" y="250.3">1:1</text>
<text x="330" y="255.2">X AXIS NEMA 14</text>
<text x="395.8" y="264">1/1</text>
</g>
<text font-size="3.9" x="402.5" y="241.1">A3</text>
<g font-size="3.5">
<text x="108" y="81.4">1</text>
<text x="137.2" y="152.6">3</text>
<text x="213.3" y="153.9">2</text>
<text x="341.7" y="240.4">-</text>
<text x="350.3" y="244.3">10901-A00.DXF</text>
<text x="350.3" y="247.9">10901-A00.STP</text>
</g>
<g font-size="3.2">
<text x="296.2" y="31.7">Non connected</text>
<text x="334.6" y="178.6">Place infomation LABEL here,</text>
<text x="334.6" y="182.8">on right face of cables</text>
</g>
<g font-size="2.8">
<text x="329.8" y="52.6">NOTES / NOTAS</text>
<text x="12.1" y="264.2" transform="rotate(-90 12.1 264.2)">Issue: 00</text>
<text x="12.2" y="292" transform="rotate(-90 12.2 292)">Template: 2DA3H</text>
</g>
<g font-size="2.1">
<text x="339.8" y="17.9">DIBUJADO</text>
<text x="341.1" y="15.4">DRAWN</text>
<text x="358.1" y="16.3">APPROVED</text>
<text x="378.8" y="16.3">FECHA</text>
<text x="379.2" y="13.8">DATE</text>
<text x="396.7" y="15.8">ESTADO</text>
<text x="396.8" y="13.3">STATUS</text>
<text x="331.5" y="19.8" transform="rotate(-90 331.5 19.8)">ISSUE</text>
<text x="334" y="19.8" transform="rotate(-90 334 19.8)">REVISIÓN</text>
<text x="357.9" y="18.8">APROVADO</text>
<text x="377.1" y="18.8">(dd/mm/yy)</text>
<text x="330.6" y="24.3">A00</text>
<text x="338" y="24.3">RAFA LOPEZ</text>
<text x="356.1" y="24.3">MONICA C</text>
<text x="376.6" y="24.3">22/07/2019</text>
<text x="394.9" y="24.3">RELEASED</text>
<text x="329.8" y="57.2">DIGITAL SHAPE MODEL (STP FILE), OR DIGITAL DRAWING (DXF FILE), IN</text>
<text x="329.8" y="60.3">THIS ORDER, IS BASIS WHERE DIMENSIONS ARE OMITTED</text>
<text x="329.8" y="63.4">MODELO DIGITAL (STP ARCHIVO), O PLANO DIGITAL (ARCHIVO DXF), EN</text>
<text x="329.8" y="66.5">ESTE ORDEN, COMO REFERENCIA EN CASO DE OMISIÓN DE MEDIDAS</text>
<text x="329.8" y="73.2">TOLERANCES UNLESS OTHERWISE STATED: DIN 2768-mK</text>
<text x="329.8" y="76.3">TOLERANCIAS A MENOS QUE ESTÉ INDICADO: DIN 2768-mk</text>
<text x="329.8" y="82">ESTA DOCUMENTACIÓN Y SU CONTENIDO HACE REFERENCIA A LA PIEZA</text>
<text x="329.8" y="85.2">FINAL, INCLUIDO TRATAMIENTOS SUPERFICIALES.</text>
<text x="131.2" y="210.6">ELEMENT</text>
<text x="135.6" y="214.1">1</text>
<text x="148.6" y="214.1">SM35HT-1004A</text>
<text x="153.2" y="210.6">NAME</text>
<text x="170.9" y="210.6">QUANTITY</text>
<text x="175.7" y="214.1">1</text>
<text x="135.6" y="221.1">3</text>
<text x="135.6" y="217.6">2</text>
<text x="149.1" y="221.1">SRHINK TUBE</text>
<text x="151.2" y="217.6">JST PHR6</text>
<text x="175.7" y="221.1">1</text>
<text x="175.7" y="217.6">1</text>
<text x="390.5" y="239.4">SIZE</text>
<text x="329.7" y="244.3">DXF FILE / ARCHIVO:</text>
<text x="330.1" y="240.4">MATERIAL:</text>
<text x="390.5" y="241.9">TAMAÑO</text>
<text x="390.7" y="245.6">SCALE / ESCALA</text>
<text x="330" y="251">DOCUMENT DESCRIPTION / DESCRIPCIÓN DE DOCUMENTO</text>
<text x="330" y="247.9">STP FILE / ARCHIVO:</text>
<text x="390.9" y="257.1">SHEET NUMBER /</text>
<text x="390.9" y="259.6">HOJA NÚMERO</text>
<text x="330.3" y="267.7">DOCUMENT CODE / CÓDIGO DE DOCUMENTO</text>
<text x="391.2" y="267.5">ISSUE / REVISIÓN</text>
</g>
<g font-size="1.5">
<text x="391.8" y="17.4">(BLOCKED = BLOQUEADO)</text>
<text x="392.3" y="18.8">(RELEASED = LIBERADO)</text>
</g>
<g font-size="1.4">
<text x="390.6" y="252.5">DO NOT SCALE DRAWING</text>
<text x="390.6" y="253.9">NO CAMBIAR LA ESCALA</text>
<text x="339.1" y="279.1">THE INFORMATION CONTAINED IN THIS DOCUMENT IS THE SOLE</text>
<text x="339.1" y="280.5">PROPERTY OF BARCELONA THREE DIMENSIONAL PRINTERS S.L.; ANY</text>
<text x="339.1" y="281.9">REPRODUCTION IN PART OR AS A WHOLE WITHOUT WRITTEN</text>
<text x="339.1" y="283.3">PERMISSION IS FORBIDDEN.</text>
<text x="339.1" y="284.7">LA INFORMACIÓN CONTENIDA EN ESTE DOCUMENTO ES ÚNICAMENTE</text>
<text x="339.1" y="286.1">PROPIEDAD DE BARCELONA THREE DIMENSIONAL PRINTERS S.L.;</text>
<text x="339.1" y="287.6">PROHIBIDA CUALQUIER REPRODUCIÓN TOTAL O PARCIAL SIN PERMISO</text>
<text x="389.9" y="286.3">UNITS ARE / UNIDADES [mm]</text>
<text x="339.1" y="289">ESCRITO.</text>
</g>
</svg>
